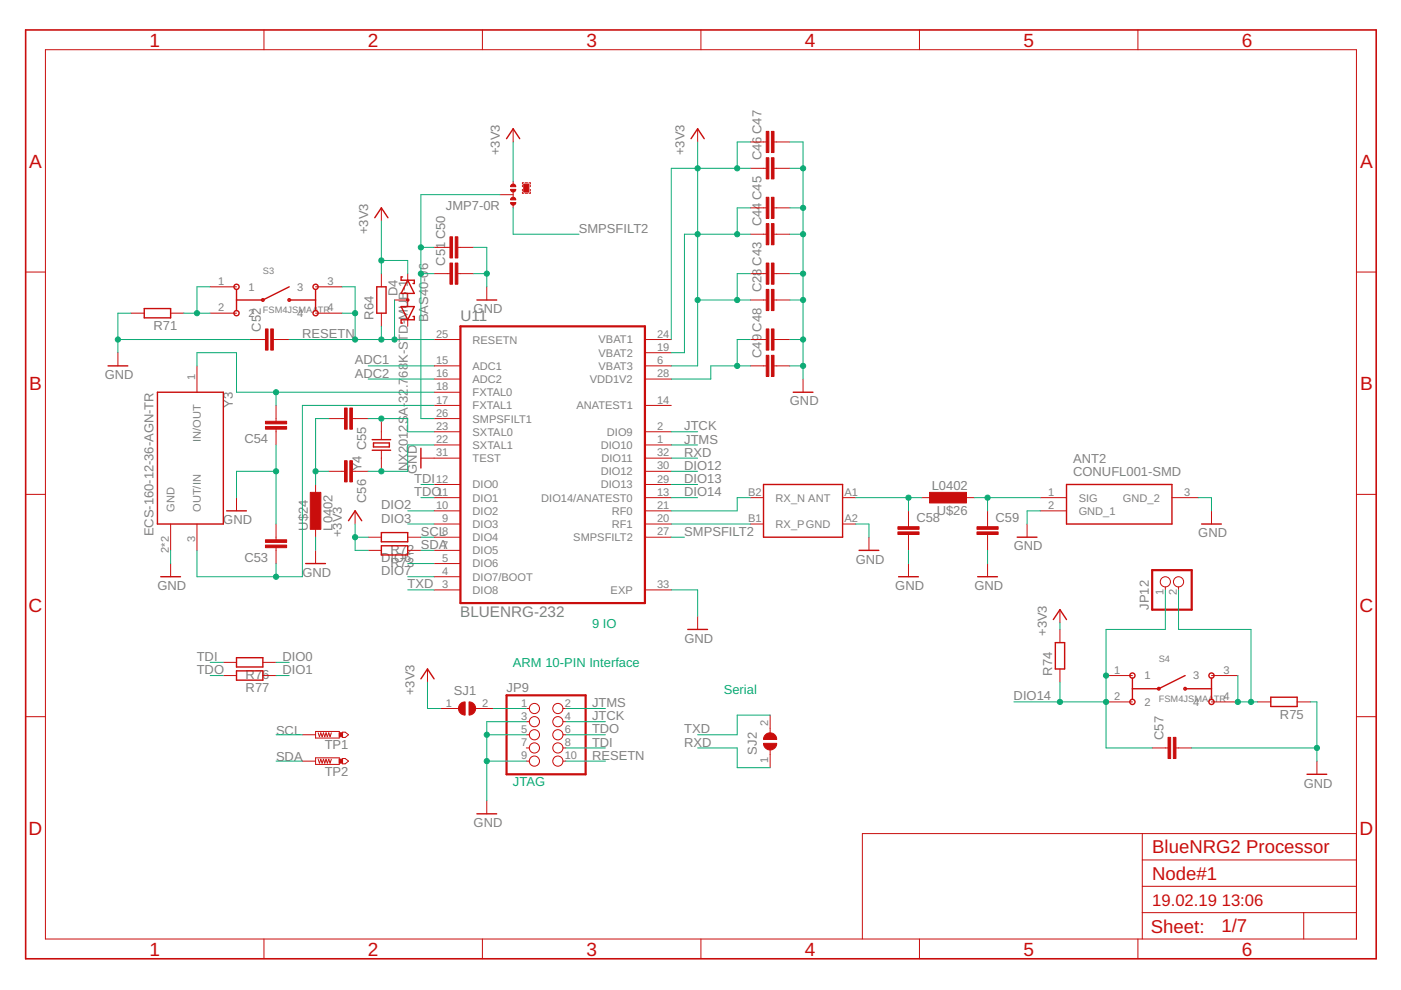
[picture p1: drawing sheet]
<svg xmlns="http://www.w3.org/2000/svg" width="297mm" height="210mm" viewBox="0 0 297 210" stroke-linecap="round" stroke-linejoin="round" font-family="sans-serif">
<g fill="none" stroke="#c90d0c" stroke-width=".21">
<path d="M9.6 10.5h278v188.6h-278zM56 6.3v4.2M102.3 6.3v4.2M148.6 6.3v4.2M194.9 6.3v4.2M241.3 6.3v4.2M108.8 27.3v2.8M108.8 38.5v.8M110.8 39.3v.3M111 38.8h-.2v.2M111.3 38.8h.6M112.2 38.8h.2v.2"/>
<path d="M112.4 39.3v.3M147.9 27.3v2.8M159.1 35.7h3.3M159.1 30.1h3.3M164.1 35.7h3.4M164.1 30.1h3.4M5.4 57.7h4.2M80.9 44.1v2.8M80.9 58v2.8M86.4 58v1.4M92 58h3.4M92 52.5h3.4"/>
<path d="M97.1 58h3.3M97.1 52.5h3.3M106 41.3h2.8M108.8 40.7v1.1M108.8 43.2v.9M110.8 40.7v.3h.2M110.8 40.2v.2M111.3 41h.6M112.4 40.7v.3h-.2M112.4 40.2v.2M159.1 58h3.3M159.1 49.7h3.3"/>
<path d="M159.1 44.1h3.3M164.1 58h3.4M164.1 49.7h3.4M164.1 44.1h3.4M287.6 57.7h4.2M25 74.8v2.8M27.8 66.4h2.8M36.2 66.4h2.8M41.8 77.6v5.6M44.6 66.4h5.5M44.6 60.8h5.5M52.9 72h3.4"/>
<path d="M58 72h3.3M66.9 66.4h5.6M66.9 60.8h5.6M80.9 66.4v2.8M83.7 63.6h2.7M86.4 62.2v2.8M86.4 67.8v1.4M92 77.6h5.6M92 72h5.6M103.2 60.8v2.8M136.7 77.6h5.6M136.7 72h5.6"/>
<path d="M136.7 74.8h5.6M159.1 77.6h3.3M159.1 72h3.3M159.1 63.6h3.3M164.1 77.6h3.4M164.1 72h3.4M164.1 63.6h3.4M58.5 86v3.3M58.5 91v3.3M69.7 88.8h3.3M69.7 99.9h3.3M74.7 88.8h3.4"/>
<path d="M74.7 99.9h3.4M80.9 88.8v4.4M80.9 95.5v4.4M89.2 97.1h8.4M92 80.4h5.6M92 83.2h5.6M92 86h5.6M92 88.8h5.6M92 91.5h5.6M92 94.3h5.6M136.7 80.4h5.6M136.7 86h5.6"/>
<path d="M136.7 91.5h5.6M136.7 94.3h5.6M136.7 97.1h5.6M136.7 99.9h5.6M170.3 80.4v2.8M5.4 104.8h4.2M36.2 111.1v5.6M36.2 119.5v2.8M41.8 111.1v5.6M50.1 105.5v2.8M58.5 111.1v3.3M58.5 116.1v3.4"/>
<path d="M66.9 102.7v2.8M66.9 111.1v2.8M66.9 116.7v2.8M75.3 108.3v2.8M78.1 113.9h2.8M78.1 116.7h2.8M86.4 113.9h2.8M86.4 116.7h2.8M92 102.7h5.6M92 105.5h5.6M92 108.3h5.6M92 111.1h5.6"/>
<path d="M92 113.9h5.6M92 116.7h5.6M92 119.5h5.6M136.7 102.7h5.6M136.7 105.5h5.6M136.7 108.3h5.6M136.7 111.1h5.6M136.7 113.9h5.6M159.1 105.5h2.8M159.1 111.1h2.8M178.6 105.5h2.8M178.6 111.1h2.8"/>
<path d="M184.2 113.9v2.8M192.6 108.3v3.4M192.6 113.3v3.4M192.6 119.5v2.8M195.4 105.5h2.8M203.8 105.5h2.8M209.4 108.3v3.4M209.4 113.3v3.4M209.4 119.5v2.8M217.8 111.1v2.8M220.6 105.5h5.5M220.6 108.3h5.5"/>
<path d="M248.5 105.5h5.6M256.9 108.3v2.8M287.6 104.8h4.2M92 122.3h5.6M92 125.1h5.6M136.7 125.1h5.6M147.9 130.7v2.8M224.7 129.3v2.8M224.7 133.5v2.7M247.1 124.5v.6M249.9 124.5v.6M5.4 152h4.2"/>
<path d="M47.3 143.2h2.8M47.3 140.4h2.8M55.7 143.2h2.8M55.7 140.4h2.8M64.1 155.8h2.8M66.9 155.1h5v1.4h-5zM67.5 155.4l.2 .8 .3-.8 .3 .8 .3-.8 .3 .8 .2-.8 .3 .8 .3-.8 .3 .8 .3-.8M72.6 155.2h.6l.7 .6-.7 .6h-.6zM90.6 141.8v2.8M93.4 150.2h3.8M100.8 150.2h3.8M111.6 150.2h.6"/>
<path d="M111.6 153h.6M111.6 155.8h.6M111.6 158.6h.6M119.4 150.2h.6M119.4 153h.6M119.4 155.8h.6M119.4 158.6h.6M163.3 151.6v3.8M163.3 159v3.8M224.7 141.8v2.8M234.5 148.8h5.6M234.5 143.2h5.6"/>
<path d="M244.3 158.6h3.3M249.3 158.6h3.4M256.9 148.8h5.5M256.9 143.2h5.5M266.6 148.8h2.8M275 148.8h2.8M287.6 152h4.2M64.1 161.4h2.8M66.9 160.7h5v1.4h-5zM67.5 161l.2 .8 .3-.8 .3 .8 .3-.8 .3 .8 .2-.8 .3 .8 .3-.8 .3 .8 .3-.8M72.6 160.8h.6l.7 .6-.7 .5h-.6zM103.2 169.8v2.8"/>
<path d="M111.6 161.4h.6M119.4 161.4h.6M242.2 176.7v22.4M279.2 161.4v2.8M287.6 176.7h-104.8v22.4M56 199.1v4.2M102.3 199.1v4.2M148.6 199.1v4.2M194.9 199.1v4.2M241.3 199.1v4.2M242.2 193.5h45.4M242.2 187.9h45.4"/>
<path d="M242.2 182.3h45.4M276.4 193.5v5.6"/>
<circle cx="247.1" cy="123.4" r="1.08"/>
<circle cx="249.9" cy="123.4" r="1.08"/>
<circle cx="113.3" cy="153" r="1.08"/>
<circle cx="113.3" cy="155.8" r="1.08"/>
<circle cx="113.3" cy="150.2" r="1.08"/>
<circle cx="113.3" cy="158.6" r="1.08"/>
<circle cx="118.3" cy="155.8" r="1.08"/>
<circle cx="118.3" cy="153" r="1.08"/>
<circle cx="118.3" cy="158.6" r="1.08"/>
<circle cx="118.3" cy="150.2" r="1.08"/>
<circle cx="113.3" cy="161.4" r="1.08"/>
<circle cx="118.3" cy="161.4" r="1.08"/>
</g>
<path d="M5.4 6.3h286.4v197h-286.4z" fill="none" stroke="#c90d0c" stroke-width=".34"/>
<g fill="none" stroke="#c90d0c" stroke-width=".47">
<path d="M97.6 69.2h39.1v58.7h-39.1zM244.3 120.9h8.4v8.4h-8.4zM107.4 147.4h16.8v16.8h-16.8z"/>
<circle cx="86.4" cy="63.6" r=".15"/>
</g>
<g fill="none" stroke="#c90d0c" stroke-width=".3">
<path d="M107.4 29.4l1.4-2.1 1.4 2.1M146.5 29.4l1.4-2.1 1.4 2.1M79.5 46.2l1.4-2.1 1.4 2.1M85.3 58.7h-.3v.7h2.8v.7h-.2M86.4 59.4l1.4 2.8h-2.8zM22.9 77.6h4.2M30.6 65.4h5.6v2h-5.6zM50.1 61.4v4.4M61.3 60.8l-5.6 2.8h-5.6M61.3 63.6h5.6M66.9 61.4v4.4M79.9 60.8h2v5.6h-2z"/>
<path d="M85 65h2.8l-1.4 2.8zM87.6 67.1h.2v.7h-2.8v.7h.3M101.1 63.6h4.2M33.4 83.2h13.9v27.9h-13.9zM78.9 93.2h3.9M78.9 95.5h3.9M79.2 93.9h3.3v.9h-3.3zM89.2 95v4.2M168.2 83.2h4.2M48 108.3h4.2M64.8 119.5h4.2M73.9 110.4l1.4-2.1 1.4 2.1"/>
<path d="M80.9 112.9h5.5v2h-5.5zM80.9 115.7h5.5v2h-5.5zM161.9 102.7h16.7v11.2h-16.7zM182.1 116.7h4.2M215.7 113.9h4.2M226.1 102.7h22.4v8.4h-22.4zM254.8 111.1h4.2M34.1 122.3h4.2M50.1 139.4h5.6v2h-5.6zM145.8 133.5h4.2M190.5 122.3h4.2M207.3 122.3h4.2"/>
<path d="M223.3 131.4l1.4-2.1 1.4 2.1M223.8 136.2h1.9v5.6h-1.9zM50.1 142.2h5.6v2h-5.6zM89.2 143.9l1.4-2.1 1.4 2.1M240.1 143.8v4.5M251.3 143.2l-5.6 2.8h-5.6M251.3 146h5.6M256.9 143.8v4.5M269.4 147.8h5.6v2h-5.6zM101.1 172.6h4.2M277.1 164.2h4.2"/>
<circle cx="50.1" cy="60.8" r=".55"/>
<circle cx="50.1" cy="66.4" r=".55"/>
<circle cx="55.7" cy="63.6" r=".28"/>
<circle cx="61.3" cy="63.6" r=".28"/>
<circle cx="66.9" cy="66.4" r=".55"/>
<circle cx="66.9" cy="60.8" r=".55"/>
<circle cx="240.1" cy="148.8" r=".55"/>
<circle cx="240.1" cy="143.2" r=".55"/>
<circle cx="245.7" cy="146" r=".28"/>
<circle cx="251.3" cy="146" r=".28"/>
<circle cx="256.9" cy="143.2" r=".55"/>
<circle cx="256.9" cy="148.8" r=".55"/>
</g>
<g fill="#c90d0c" stroke="#c90d0c" stroke-width=".21">
<path d="M163.6 61.4h.5v4.4h-.5z"/>
<path d="M162.5 61.4h.5v4.4h-.5z"/>
<path d="M163.6 55.8h.5v4.5h-.5z"/>
<path d="M162.5 55.8h.5v4.5h-.5z"/>
<path d="M163.6 47.4h.5v4.5h-.5z"/>
<path d="M162.5 47.4h.5v4.5h-.5z"/>
<path d="M163.6 41.8h.5v4.5h-.5z"/>
<path d="M162.5 41.8h.5v4.5h-.5z"/>
<path d="M163.6 33.4h.5v4.5h-.5z"/>
<path d="M162.5 33.4h.5v4.5h-.5z"/>
<path d="M163.6 27.9h.5v4.4h-.5z"/>
<path d="M162.5 27.9h.5v4.4h-.5z"/>
<path d="M163.6 69.7h.5v4.5h-.5z"/>
<path d="M162.5 69.7h.5v4.5h-.5z"/>
<path d="M163.6 75.3h.5v4.5h-.5z"/>
<path d="M162.5 75.3h.5v4.5h-.5z"/>
<path d="M96.5 50.2h.6v4.5h-.6z"/>
<path d="M95.4 50.2h.5v4.5h-.5z"/>
<path d="M96.5 55.8h.6v4.5h-.6z"/>
<path d="M95.4 55.8h.5v4.5h-.5z"/>
<path d="M57.4 69.7h.6v4.5h-.6z"/>
<path d="M56.3 69.7h.5v4.5h-.5z"/>
<path d="M56.3 114.4h4.5v.6h-4.5z"/>
<path d="M56.3 115.6h4.5v.5h-4.5z"/>
<path d="M56.3 89.3h4.5v.6h-4.5z"/>
<path d="M56.3 90.4h4.5v.6h-4.5z"/>
<path d="M73 86.5h.6v4.5h-.6z"/>
<path d="M74.2 86.5h.5v4.5h-.5z"/>
<path d="M73 97.7h.6v4.5h-.6z"/>
<path d="M74.2 97.7h.5v4.5h-.5z"/>
<path d="M65.8 104.4h2.2v7.8h-2.2z"/>
<path d="M111 39h1.1v1.7h-1.1z"/>
<path d="M190.4 112.8h4.5v.5h-4.5z"/>
<path d="M190.4 111.7h4.5v.5h-4.5z"/>
<path d="M207.1 112.8h4.5v.5h-4.5z"/>
<path d="M207.1 111.7h4.5v.5h-4.5z"/>
<path d="M197.1 104.4h7.8v2.2h-7.8z"/>
<path d="M248.8 156.3h.5v4.5h-.5z"/>
<path d="M247.6 156.3h.6v4.5h-.6z"/>
<path d="M71.9 155.4h.7v.8h-.7z"/>
<path d="M71.9 161h.7v.8h-.7z"/>
</g>
<g fill="#c90d0c" stroke="#c90d0c" stroke-width=".21">
<path d="M108.2 42.9h1.2a.56 .56 0 0 1-.6 .6 .56 .56 0 0 1-.6-.6z" fill-rule="evenodd"/>
<path d="M108.2 40.2h1.2a.56 .56 0 0 1-.6 .5 .56 .56 0 0 1-.6-.5z" fill-rule="evenodd"/>
<path d="M108.4 42l.6-.2 .4 .6h-1.2z" fill-rule="evenodd"/>
<path d="M108.4 39.2l.6-.1 .4 .5h-1.2z" fill-rule="evenodd"/>
<path d="M99.4 148.8a1.4 1.4 0 0 1 1.4 1.4 1.4 1.4 0 0 1-1.4 1.4z" fill-rule="evenodd"/>
<path d="M97.6 149.2l.5-.3 .5-.1v2.8a1.39 1.39 0 0 1-1.3-.8 1.39 1.39 0 0 1 .3-1.6z" fill-rule="evenodd"/>
<path d="M162.3 155.8a1.4 1.4 0 0 1 1.5-.3 1.4 1.4 0 0 1 .9 1.3h-2.8v-.5z" fill-rule="evenodd"/>
<path d="M161.9 157.6h2.8a1.4 1.4 0 0 1-1.4 1.4 1.4 1.4 0 0 1-1.4-1.4z" fill-rule="evenodd"/>
</g>
<g fill="none" stroke="#0dab76" stroke-width=".21">
<path d="M108.8 30.1v8.4M147.9 30.1v47.5h-5.6M159.1 30.1h-2.8v5.6M159.1 35.7h-16.8v36.3M167.5 35.7h2.8M167.5 30.1h2.8v50.3M80.9 46.9v11.1M80.9 55.2h5.5v2.8M89.2 58h2.8M89.2 52.5h2.8M100.4 58h2.8M100.4 52.5h2.8v8.3"/>
<path d="M106 41.3h-16.8v47.5h2.8M108.8 44.1v5.6h14M159.1 58h-2.8v5.6M159.1 44.1h-2.8v5.6M159.1 49.7h-14v25.1h-2.8M167.5 58h2.8M167.5 49.7h2.8M167.5 44.1h2.8M25 72h27.9M27.8 66.4h-2.8v8.4M39 66.4h5.6M41.8 77.6v-2.8h8.3v8.4h41.9"/>
<path d="M44.6 60.8h-2.8v5.6M61.3 72h30.7M72.5 60.8h2.8v11.2M72.5 66.4h2.8M78.1 77.6h13.9M80.9 69.2v2.8M83.7 63.6v8.4M147.9 63.6h11.2M159.1 72h-2.8v5.6M159.1 77.6h-8.4v2.8h-8.4M167.5 63.6h2.8M167.5 77.6h2.8"/>
<path d="M167.5 72h2.8M58.5 83.2v2.8M58.5 94.3v16.8M58.5 99.9h-8.4v5.6M66.9 99.9h2.8M69.7 88.8h-2.8v13.9M78.1 88.8h8.3v2.7h5.6M78.1 80.4h13.9M92 94.3h-5.6v5.6h-8.3M92 86h-27.9v36.3h-22.3v-5.6M142.3 99.9h5.6M142.3 91.5h5.6"/>
<path d="M142.3 94.3h5.6M142.3 97.1h5.6M36.2 116.7v2.8M58.5 119.5v2.8M66.9 113.9v2.8M75.3 111.1v5.6h2.8M75.3 113.9h2.8M86.4 108.3h5.6M86.4 111.1h5.6M86.4 119.5h5.6M89.2 116.7h2.8M89.2 113.9h2.8"/>
<path d="M89.2 105.5h2.8M89.2 102.7h2.8M142.3 113.9h2.8M142.3 105.5h5.6M142.3 111.1h16.8M142.3 102.7h5.6M159.1 105.5h-2.8v2.8h-14M181.4 105.5h14M181.4 111.1h2.8v2.8M192.6 105.5v2.8M192.6 116.7v2.8M206.6 105.5h14"/>
<path d="M209.4 105.5v2.8M209.4 116.7v2.8M220.6 108.3h-2.8v2.8M254.1 105.5h2.8v2.8M86.4 122.3h5.6M86.4 125.1h5.6M142.3 125.1h5.6v5.6M224.7 132.1v1.4M247.1 125.1v8.4h-12.6v25.1h9.8M249.9 125.1v8.4h15.3v15.3M44.6 140.4h2.7M44.6 143.2h2.7"/>
<path d="M58.5 155.8h5.6M58.5 140.4h2.8M58.5 143.2h2.8M90.6 144.6v5.6h2.8M103.2 155.8h8.4M104.6 150.2h7M111.6 153h-8.4v16.8M120 150.2h8.4M120 155.8h8.4M120 158.6h8.4M120 153h8.4M147.9 158.6h8.4v4.2h7"/>
<path d="M163.3 151.6h-7v4.2h-8.4M215 148.8h19.5M224.7 144.6v4.2M252.7 158.6h26.5M262.4 143.2v5.6h4.2M277.8 148.8h1.4v12.6M58.5 161.4h5.6M103.2 161.4h8.4M120 161.4h8.4"/>
</g>
<g fill="#0dab76" stroke="#0dab76" stroke-width=".21">
<circle cx="156.3" cy="63.6" r=".55"/>
<circle cx="147.9" cy="49.7" r=".55"/>
<circle cx="156.3" cy="49.7" r=".55"/>
<circle cx="147.9" cy="35.7" r=".55"/>
<circle cx="156.3" cy="35.7" r=".55"/>
<circle cx="147.9" cy="63.6" r=".55"/>
<circle cx="80.9" cy="55.2" r=".55"/>
<circle cx="75.3" cy="113.9" r=".55"/>
<circle cx="156.3" cy="77.6" r=".55"/>
<circle cx="89.2" cy="58" r=".55"/>
<circle cx="89.2" cy="52.5" r=".55"/>
<circle cx="80.9" cy="72" r=".55"/>
<circle cx="75.3" cy="66.4" r=".55"/>
<circle cx="75.3" cy="72" r=".55"/>
<circle cx="83.7" cy="72" r=".55"/>
<circle cx="41.8" cy="66.4" r=".55"/>
<circle cx="58.5" cy="122.3" r=".55"/>
<circle cx="58.5" cy="83.2" r=".55"/>
<circle cx="66.9" cy="99.9" r=".55"/>
<circle cx="80.9" cy="88.8" r=".55"/>
<circle cx="80.9" cy="99.9" r=".55"/>
<circle cx="192.6" cy="105.5" r=".55"/>
<circle cx="209.4" cy="105.5" r=".55"/>
<circle cx="234.5" cy="148.8" r=".55"/>
<circle cx="234.5" cy="143.2" r=".55"/>
<circle cx="224.7" cy="148.8" r=".55"/>
<circle cx="103.2" cy="155.8" r=".55"/>
<circle cx="103.2" cy="161.4" r=".55"/>
<circle cx="25" cy="72" r=".55"/>
<circle cx="103.2" cy="58" r=".55"/>
<circle cx="170.3" cy="35.7" r=".55"/>
<circle cx="170.3" cy="44.1" r=".55"/>
<circle cx="170.3" cy="49.7" r=".55"/>
<circle cx="170.3" cy="58" r=".55"/>
<circle cx="170.3" cy="63.6" r=".55"/>
<circle cx="170.3" cy="77.6" r=".55"/>
<circle cx="170.3" cy="72" r=".55"/>
<circle cx="279.2" cy="158.6" r=".55"/>
<circle cx="58.5" cy="99.9" r=".55"/>
<circle cx="262.4" cy="148.8" r=".55"/>
<circle cx="265.2" cy="148.8" r=".55"/>
</g>
<g font-size="4" fill="#c90d0c">
<text x="31.7" y="9.9">1</text>
<text x="78" y="9.9">2</text>
<text x="124.3" y="9.9">3</text>
<text x="170.7" y="9.9">4</text>
<text x="217" y="9.9">5</text>
<text x="263.3" y="9.9">6</text>
<text x="6.2" y="35.5">A</text>
<text x="288.4" y="35.5">A</text>
<text x="6.2" y="82.7">B</text>
<text x="288.4" y="82.7">B</text>
<text x="6.1" y="129.8">C</text>
<text x="288.2" y="129.8">C</text>
<text x="6.1" y="177">D</text>
<text x="288.2" y="177">D</text>
<text x="31.7" y="202.6">1</text>
<text x="78" y="202.6">2</text>
<text x="124.3" y="202.6">3</text>
<text x="170.7" y="202.6">4</text>
<text x="217" y="202.6">5</text>
<text x="263.3" y="202.6">6</text>
</g>
<g font-size="3.9" fill="#c90d0c">
<text x="244.3" y="180.9">BlueNRG2 Processor</text>
<text x="244.3" y="186.5">Node#1</text>
<text x="244" y="197.8">Sheet:</text>
<text x="259" y="197.7">1/7</text>
</g>
<g font-size="3.5" fill="#c90d0c">
<text x="244.3" y="192.1">19.02.19</text>
<text x="259" y="192.1">13:06</text>
</g>
<g font-size="3.2" fill="#808080">
<text x="97.6" y="68.1">U11</text>
<text x="97.6" y="130.8">BLUENRG-232</text>
</g>
<g font-size="2.8" fill="#808080">
<text x="106" y="32.9" transform="rotate(-90 106 32.9)">+3V3</text>
<text x="145.1" y="32.9" transform="rotate(-90 145.1 32.9)">+3V3</text>
<text x="161.5" y="34" transform="rotate(-90 161.5 34)">C46 C47</text>
<text x="94.5" y="44.6">JMP7-0R</text>
<text x="161.5" y="48" transform="rotate(-90 161.5 48)">C44 C45</text>
<text x="78.1" y="49.6" transform="rotate(-90 78.1 49.6)">+3V3</text>
<text x="122.7" y="49.3">SMPSFILT2</text>
<text x="90.8" y="57.4" transform="rotate(-90 90.8 57.4)">6</text>
<text x="94.4" y="56.4" transform="rotate(-90 94.4 56.4)">C51 C50</text>
<text x="84.2" y="62.8" transform="rotate(-90 84.2 62.8)">D4</text>
<text x="161.5" y="61.9" transform="rotate(-90 161.5 61.9)">C28 C43</text>
<text x="32.5" y="70">R71</text>
<text x="55.3" y="70.3" transform="rotate(-90 55.3 70.3)">C52</text>
<text x="64.1" y="71.7">RESETN</text>
<text x="79.2" y="67.8" transform="rotate(-90 79.2 67.8)">R64</text>
<text x="90.8" y="68.4" transform="rotate(-90 90.8 68.4)">BAS40-0</text>
<text x="100.4" y="66.4">GND</text>
<text x="75.2" y="77.3">ADC1</text>
<text x="86.5" y="77" transform="rotate(-90 86.5 77)">K-STD-MUB-1</text>
<text x="161.5" y="75.9" transform="rotate(-90 161.5 75.9)">C49 C48</text>
<text x="22.2" y="80.4">GND</text>
<text x="75.2" y="80.1">ADC2</text>
<text x="86.5" y="82.4" transform="rotate(-90 86.5 82.4)">.7</text>
<text x="86.5" y="80.1" transform="rotate(-90 86.5 80.1)">68</text>
<text x="49.3" y="86.5" transform="rotate(-90 49.3 86.5)">Y3</text>
<text x="86.5" y="85.4" transform="rotate(-90 86.5 85.4)">32</text>
<text x="167.5" y="86">GND</text>
<text x="51.8" y="93.9">C54</text>
<text x="77.6" y="95.5" transform="rotate(-90 77.6 95.5)">C55</text>
<text x="86.5" y="91.5" transform="rotate(-90 86.5 91.5)">2SA-</text>
<text x="145.1" y="91.2">JTCK</text>
<text x="145.1" y="94">JTMS</text>
<text x="76.7" y="99.9" transform="rotate(-90 76.7 99.9)">Y4</text>
<text x="86.5" y="99.9" transform="rotate(-90 86.5 99.9)">NX201</text>
<text x="88.4" y="100.5" transform="rotate(-90 88.4 100.5)">GND</text>
<text x="145.1" y="96.8">RXD</text>
<text x="145.1" y="99.6">DIO12</text>
<text x="227.5" y="100.9">CONUFL001-SMD</text>
<text x="227.5" y="98.1">ANT2</text>
<text x="77.6" y="106.6" transform="rotate(-90 77.6 106.6)">C56</text>
<text x="87.8" y="102.4">TDI</text>
<text x="87.8" y="105.2">TDO</text>
<text x="145.1" y="102.4">DIO13</text>
<text x="145.1" y="105.2">DIO14</text>
<text x="197.5" y="103.8">L0402</text>
<text x="32.5" y="113.7" transform="rotate(-90 32.5 113.7)">ECS-160-12-36-AGN-TR</text>
<text x="47.3" y="111.1">GND</text>
<text x="65.3" y="112.5" transform="rotate(-90 65.3 112.5)">U$24</text>
<text x="70.5" y="112.5" transform="rotate(-90 70.5 112.5)">L0402</text>
<text x="72.5" y="113.9" transform="rotate(-90 72.5 113.9)">+3V3</text>
<text x="80.8" y="108">DIO2</text>
<text x="80.8" y="110.8">DIO3</text>
<text x="89.2" y="113.6">SCL</text>
<text x="145.1" y="113.6">SMPSFILT2</text>
<text x="194.3" y="110.7">C58</text>
<text x="198.6" y="109.1">U$26</text>
<text x="211" y="110.7">C59</text>
<text x="254.1" y="113.9">GND</text>
<text x="51.8" y="119.1">C53</text>
<text x="80.8" y="119.2">DIO6</text>
<text x="82.8" y="117.5">R72</text>
<text x="89.2" y="116.4">SDA</text>
<text x="181.4" y="119.5">GND</text>
<text x="215" y="116.7">GND</text>
<text x="33.4" y="125.1">GND</text>
<text x="64.1" y="122.3">GND</text>
<text x="80.8" y="122">DIO7</text>
<text x="82.8" y="120.3">R73</text>
<text x="86.4" y="124.8">TXD</text>
<text x="189.8" y="125.1">GND</text>
<text x="206.6" y="125.1">GND</text>
<text x="243.6" y="129.3" transform="rotate(-90 243.6 129.3)">JP12</text>
<text x="145.1" y="136.2">GND</text>
<text x="221.9" y="134.8" transform="rotate(-90 221.9 134.8)">+3V3</text>
<text x="41.7" y="140.1">TDI</text>
<text x="41.7" y="142.9">TDO</text>
<text x="59.9" y="140.1">DIO0</text>
<text x="59.9" y="142.9">DIO1</text>
<text x="223.1" y="143.2" transform="rotate(-90 223.1 143.2)">R74</text>
<text x="52.1" y="144">R76</text>
<text x="52.1" y="146.8">R77</text>
<text x="87.9" y="147.4" transform="rotate(-90 87.9 147.4)">+3V3</text>
<text x="96.2" y="147.4">SJ1</text>
<text x="107.4" y="146.7">JP9</text>
<text x="125.5" y="149.9">JTMS</text>
<text x="214.9" y="148.5">DIO14</text>
<text x="58.5" y="155.8">SCL</text>
<text x="125.5" y="152.7">JTCK</text>
<text x="125.5" y="155.5">TDO</text>
<text x="145.1" y="155.5">TXD</text>
<text x="271.4" y="152.4">R75</text>
<text x="58.5" y="161.4">SDA</text>
<text x="68.8" y="158.9">TP1</text>
<text x="125.5" y="161.1">RESETN</text>
<text x="125.5" y="158.3">TDI</text>
<text x="145.1" y="158.3">RXD</text>
<text x="160.5" y="160" transform="rotate(-90 160.5 160)">SJ2</text>
<text x="246.7" y="156.9" transform="rotate(-90 246.7 156.9)">C57</text>
<text x="68.8" y="164.4">TP2</text>
<text x="276.4" y="167">GND</text>
<text x="100.4" y="175.4">GND</text>
</g>
<g font-size="2.8" fill="#0dab76">
<text x="125.5" y="133.1">9 IO</text>
<text x="108.8" y="141.5">ARM 10-PIN Interface</text>
<text x="153.5" y="147.1">Serial</text>
<text x="108.8" y="166.7">JTAG</text>
</g>
<g font-size="2.3" fill="#808080">
<text x="46.3" y="60.4">1</text>
<text x="52.7" y="61.7">1</text>
<text x="63" y="61.7">3</text>
<text x="69.5" y="60.4">3</text>
<text x="46.3" y="66">2</text>
<text x="52.7" y="67.2">2</text>
<text x="63" y="67.2">4</text>
<text x="69.5" y="66">4</text>
<text x="92.5" y="71.6">25</text>
<text x="139.3" y="71.6">24</text>
<text x="92.5" y="77.2">15</text>
<text x="100.2" y="72.8">RESETN</text>
<text x="126.9" y="72.8">VBAT1</text>
<text x="126.9" y="75.6">VBAT2</text>
<text x="139.3" y="74.4">19</text>
<text x="139.3" y="77.2">6</text>
<text x="41.4" y="80.6" transform="rotate(-90 41.4 80.6)">1</text>
<text x="92.5" y="80">16</text>
<text x="92.5" y="82.8">18</text>
<text x="100.2" y="78.4">ADC1</text>
<text x="100.2" y="81.2">ADC2</text>
<text x="125" y="81.2">VDD1V2</text>
<text x="126.9" y="78.4">VBAT3</text>
<text x="139.3" y="80">28</text>
<text x="92.5" y="85.6">17</text>
<text x="92.5" y="88.4">26</text>
<text x="100.2" y="84">FXTAL0</text>
<text x="100.2" y="86.8">FXTAL1</text>
<text x="100.2" y="89.6">SMPSFILT1</text>
<text x="122.2" y="86.8">ANATEST1</text>
<text x="139.3" y="85.6">14</text>
<text x="42.6" y="93.7" transform="rotate(-90 42.6 93.7)">IN/OUT</text>
<text x="92.5" y="91.2">23</text>
<text x="92.5" y="94">22</text>
<text x="100.2" y="92.4">SXTAL0</text>
<text x="100.2" y="95.2">SXTAL1</text>
<text x="127.4" y="95.2">DIO10</text>
<text x="128.7" y="92.4">DIO9</text>
<text x="139.3" y="94">1</text>
<text x="139.3" y="91.2">2</text>
<text x="92.5" y="96.7">31</text>
<text x="100.2" y="98">TEST</text>
<text x="127.4" y="100.8">DIO12</text>
<text x="127.5" y="98">DIO11</text>
<text x="139.3" y="96.7">32</text>
<text x="139.3" y="99.5">30</text>
<text x="92.5" y="102.3">12</text>
<text x="92.5" y="107.9">10</text>
<text x="92.6" y="105.1">11</text>
<text x="100.2" y="103.6">DIO0</text>
<text x="100.2" y="106.4">DIO1</text>
<text x="114.8" y="106.3">DIO14/ANATEST0</text>
<text x="127.4" y="103.6">DIO13</text>
<text x="139.3" y="102.3">29</text>
<text x="139.3" y="105.1">13</text>
<text x="139.3" y="107.9">21</text>
<text x="158.6" y="105.1">B2</text>
<text x="164.5" y="106.4">RX_N ANT</text>
<text x="179" y="105.1">A1</text>
<text x="222.3" y="105.1">1</text>
<text x="222.3" y="107.9">2</text>
<text x="228.7" y="106.4">SIG</text>
<text x="238.1" y="106.3">GND_2</text>
<text x="251.1" y="105.1">3</text>
<text x="37" y="108.5" transform="rotate(-90 37 108.5)">GND</text>
<text x="42.6" y="108.5" transform="rotate(-90 42.6 108.5)">OUT/IN</text>
<text x="93.7" y="110.7">9</text>
<text x="93.7" y="113.5">8</text>
<text x="100.2" y="109.1">DIO2</text>
<text x="100.2" y="111.9">DIO3</text>
<text x="129.7" y="109.1">RF0</text>
<text x="129.7" y="111.9">RF1</text>
<text x="139.3" y="110.7">20</text>
<text x="139.3" y="113.5">27</text>
<text x="158.6" y="110.7">B1</text>
<text x="164.5" y="111.9">RX_PGND</text>
<text x="179" y="110.7">A2</text>
<text x="228.7" y="109.1">GND_1</text>
<text x="35.8" y="117.2" transform="rotate(-90 35.8 117.2)">2*2</text>
<text x="41.4" y="115" transform="rotate(-90 41.4 115)">3</text>
<text x="93.7" y="116.3">7</text>
<text x="93.7" y="119.1">5</text>
<text x="100.2" y="114.7">DIO4</text>
<text x="100.2" y="117.5">DIO5</text>
<text x="121.6" y="114.7">SMPSFILT2</text>
<text x="93.7" y="121.9">4</text>
<text x="93.7" y="124.7">3</text>
<text x="100.2" y="120.3">DIO6</text>
<text x="100.2" y="123.1">DIO7/BOOT</text>
<text x="100.2" y="125.9">DIO8</text>
<text x="129.5" y="125.9">EXP</text>
<text x="139.3" y="124.7">33</text>
<text x="246.7" y="126.2" transform="rotate(-90 246.7 126.2)">1</text>
<text x="249.5" y="126.2" transform="rotate(-90 249.5 126.2)">2</text>
<text x="236.2" y="142.8">1</text>
<text x="259.4" y="142.8">3</text>
<text x="94.5" y="149.8">1</text>
<text x="102.2" y="149.8">2</text>
<text x="110.5" y="149.8">1</text>
<text x="119.8" y="149.8">2</text>
<text x="236.2" y="148.4">2</text>
<text x="242.7" y="144.1">1</text>
<text x="242.7" y="149.7">2</text>
<text x="253" y="144.1">3</text>
<text x="253" y="149.6">4</text>
<text x="259.4" y="148.4">4</text>
<text x="110.5" y="152.6">3</text>
<text x="110.5" y="155.4">5</text>
<text x="119.8" y="152.6">4</text>
<text x="119.8" y="155.4">6</text>
<text x="162.9" y="154" transform="rotate(-90 162.9 154)">2</text>
<text x="110.5" y="158.2">7</text>
<text x="110.5" y="161">9</text>
<text x="119.8" y="158.2">8</text>
<text x="119.8" y="161">10</text>
<text x="162.9" y="161.7" transform="rotate(-90 162.9 161.7)">1</text>
</g>
<g font-size="2" fill="#808080">
<text x="55.7" y="58">S3</text>
<text x="55.7" y="66.4">FSM4JSMAATR</text>
<text x="245.7" y="140.4">S4</text>
<text x="245.7" y="148.8">FSM4JSMAATR</text>
</g>
</svg>
